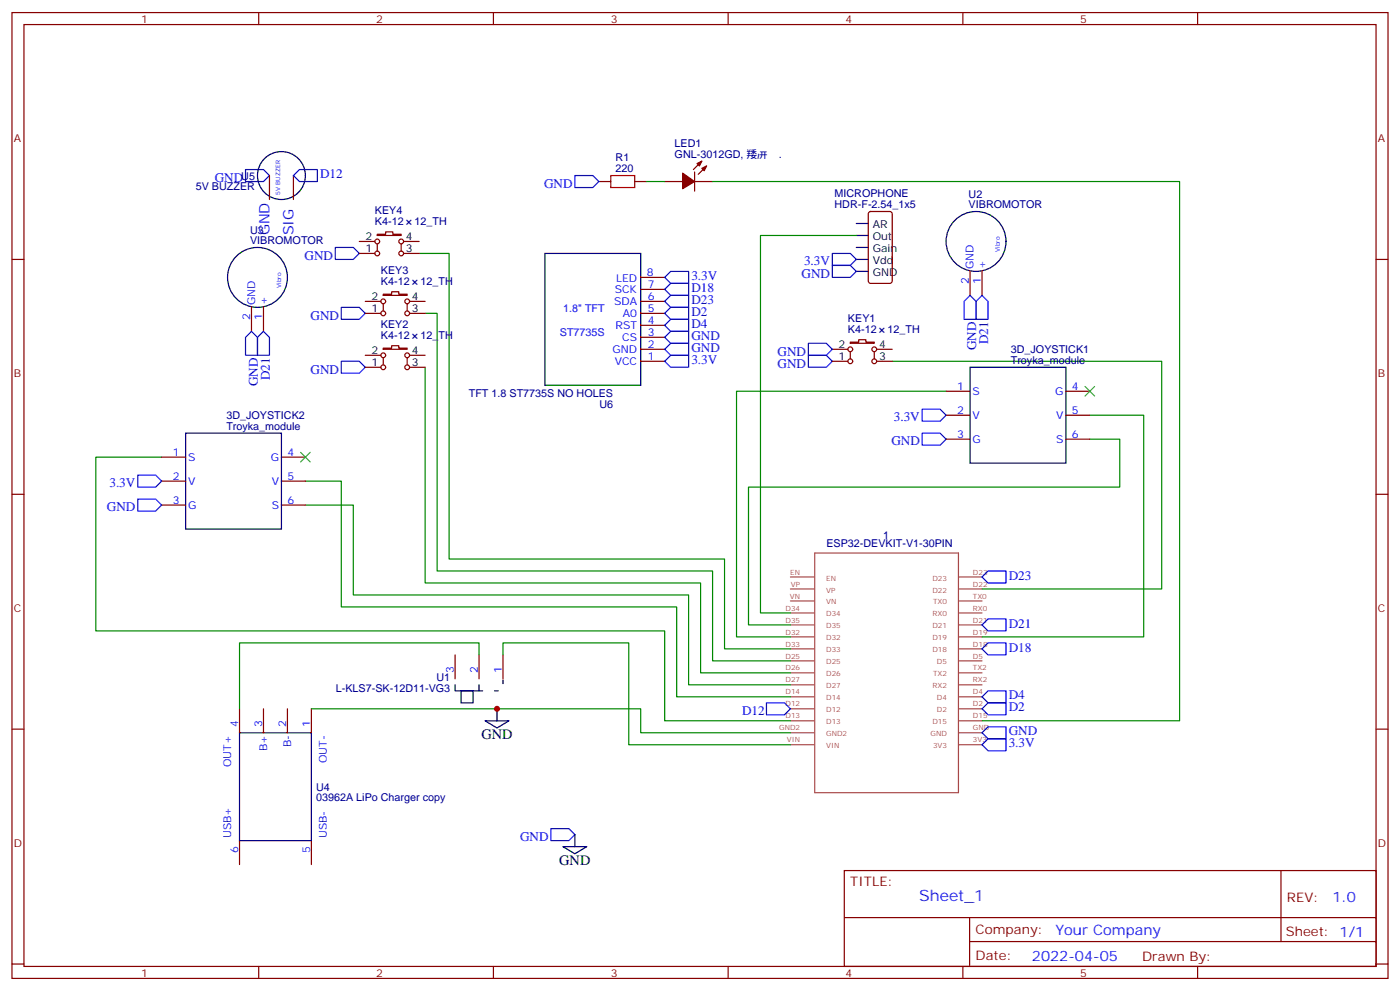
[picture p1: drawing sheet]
<svg xmlns="http://www.w3.org/2000/svg" width="412mm" height="292mm" viewBox="0 0 412 292" stroke-linecap="round" stroke-linejoin="round" font-family="sans-serif">
<g fill="none" stroke="#870000" stroke-width=".35">
<path d="M3.5 3.7h405.4v284.3h-405.4zM7.1 7.2h398.2v277.3h-398.2zM76.2 3.7v3.5M145.3 3.7v3.5M214.5 3.7v3.5M283.6 3.7v3.5M352.8 3.7v3.5M79.4 51.7v7M86.4 51.7v7M176.4 53.4h3.5M187 53.4h3.5M195.8 53.4h5.3"/>
<path d="M204.6 53.4h5.3M204.6 50.6v5.7M206.7 47.4l-2.4 2.5M208.1 48.9l-2.4 2.4M3.5 76.4h3.6M105.8 74.6h4.6M105.8 71.1h4.6M111.1 69h2.5v-.7h2.1v.7h2.5v.3h-7.1zM111.1 71.8v2.1M118.2 71.8v2.1M118.9 74.6h4.6M118.9 71.1h4.6"/>
<path d="M256 62.5l.5-.2h5.6l.7 .4v20l-.4 .7h-5.9l-.7-.4v-20zM285.8 79.9v7.1M289.3 79.9v7.1M405.3 76.4h3.6M74.1 90.5v7M77.6 90.5v7M107.6 92.3h4.6M107.6 88.7h4.6M112.9 86.6h2.5v-.7h2.1v.7h2.4v.4h-7zM112.9 89.4v2.1M119.9 89.4v2.1M120.6 92.3h4.6"/>
<path d="M120.6 88.7h4.6M188.7 92.3h7.1M188.7 88.7h7.1M188.7 99.3h7.1M188.7 85.2h7.1M188.7 95.8h7.1M188.7 81.7h7.1M107.6 108.1h4.6M107.6 104.6h4.6M112.9 102.5h2.5v-.7h2.1v.7h2.4v.3h-7zM112.9 105.3v2.1M119.9 105.3v2.1"/>
<path d="M120.6 108.1h4.6M120.6 104.6h4.6M188.7 106.4h7.1M188.7 102.8h7.1M245.2 106.4h4.6M245.2 102.8h4.6M250.5 100.7h2.4v-.7h2.2v.7h2.4v.4h-7zM250.5 103.5v2.2M257.5 103.5v2.2M258.2 106.4h4.6M258.2 102.8h4.6M278.7 115.2h7.1"/>
<path d="M314 115.2h7M47.6 134.6h7.1M82.9 134.6h7.1M278.7 122.2h7.1M278.7 129.3h7.1M314 122.2h7M314 129.3h7M3.5 145.5h3.6M47.6 141.6h7.1M47.6 148.7h7.1M82.9 141.6h7.1M82.9 148.7h7.1"/>
<path d="M405.3 145.5h3.6M134.1 192.8v7M141.1 192.8v7M148.2 192.8v7M3.5 214.7h3.6M70.6 208.7v7M77.6 208.7v7M84.7 208.7v7M91.7 208.7v7M405.3 214.7h3.6M70.6 247.5v7M91.7 247.5v7"/>
<path d="M248.7 256.3h156.6v28.2h-156.6zM377.3 256.3v20.9M248.7 270.1h156.5M285.6 277.2h119.6M285.6 270.1v14.2M3.5 283.8h3.6M76.2 284.5v3.5M145.3 284.5v3.5M214.5 284.5v3.5M283.6 284.5v3.5M352.8 284.5v3.5M405.3 283.8h3.6"/>
<circle cx="111.1" cy="74.6" r=".71"/>
<circle cx="111.1" cy="71.1" r=".71"/>
<circle cx="118.2" cy="71.1" r=".71"/>
<circle cx="118.2" cy="74.6" r=".71"/>
<circle cx="112.9" cy="92.3" r=".71"/>
<circle cx="112.9" cy="88.7" r=".71"/>
<circle cx="119.9" cy="92.3" r=".71"/>
<circle cx="119.9" cy="88.7" r=".71"/>
<circle cx="112.9" cy="104.6" r=".71"/>
<circle cx="112.9" cy="108.1" r=".71"/>
<circle cx="119.9" cy="104.6" r=".71"/>
<circle cx="119.9" cy="108.1" r=".71"/>
<circle cx="250.5" cy="106.4" r=".71"/>
<circle cx="250.5" cy="102.8" r=".71"/>
<circle cx="257.5" cy="102.8" r=".71"/>
<circle cx="257.5" cy="106.4" r=".71"/>
</g>
<g fill="none" stroke="#a64a4a" stroke-width=".35">
<path d="M232.8 176.9h7M232.8 173.4h7M232.8 169.9h7M240 162.8h42.3v70.6h-42.3zM282.3 176.9h7M282.3 173.4h7M282.3 169.9h7M232.8 198.1h7M232.8 194.6h7M232.8 191h7M232.8 187.5h7M232.8 184h7"/>
<path d="M232.8 180.4h7M282.3 198.1h7M282.3 194.6h7M282.3 191h7M282.3 187.5h7M282.3 184h7M282.3 180.4h7M232.8 219.3h7M232.8 215.7h7M232.8 212.2h7M232.8 208.7h7M232.8 205.1h7"/>
<path d="M232.8 201.6h7M282.3 219.3h7M282.3 215.7h7M282.3 212.2h7M282.3 208.7h7M282.3 205.1h7M282.3 201.6h7"/>
</g>
<g fill="#870000" stroke="#870000" stroke-width=".35">
<path d="M206.7 49.6l1.4-.7-.7 1.4z"/>
<path d="M205.3 48.2l1.4-.8-.7 1.5z"/>
<path d="M201.1 51l3.5 2.4-3.5 2.2z"/>
</g>
<path d="M179.9 51.7h7.1v3.5h-7.1z" fill="none" stroke="#a10000" stroke-width=".35"/>
<g fill="none" stroke="#008700" stroke-width=".35">
<path d="M190.5 53.4h5.3M209.9 53.4h137.6v158.8h-58.2M123.5 74.6h8.8v90h81.1v26.4h19.4M252.2 69.3h-28.2v111.1h8.8M125.2 92.3h3.6v75.8h81.1v26.5h22.9M125.2 108.1v63.5h81.2v26.5h26.4M262.8 106.4h79.4v67h-52.9M278.7 115.2h-61.7v72.3h15.8M47.6 134.6h-19.4v51.1h167.6v26.5h37M321 129.3h8.8v14.1h-109.3v40.6h12.3M321 122.2h15.9v65.3h-47.6M90 141.6h10.5v37.1h98.8v26.4h33.5"/>
<path d="M90 148.7h14.1v26.5h98.7v26.4h30M141.1 192.8v-3.5h-70.5v19.4M148.2 192.8v-3.5h37v30h47.6M91.7 208.7h97v7h44.1"/>
</g>
<g fill="none" stroke="#000" stroke-width=".35">
<path d="M160.5 74.6h28.2v38.8h-28.2zM252.2 65.8h3.6M252.2 69.3h3.6M252.2 72.8h3.6M252.2 76.4h3.6M252.2 79.9h3.6M285.8 108.1h28.2v28.2h-28.2zM54.7 127.5h28.2v28.3h-28.2zM70.6 215.7h21.1v31.8h-21.1zM134.1 201.6v1.8h7v-1.8M135.8 203.4h3.5v3.5h-3.5zM142.9 212.2h7l-3.5 2.1z"/>
<path d="M146.4 208.7v3.5M165.8 249.2h7.1l-3.6 2.2zM169.3 245.7v3.5"/>
<circle cx="82.9" cy="51.7" r="7.1"/>
<circle cx="287.5" cy="71.1" r="8.8"/>
<circle cx="75.8" cy="81.7" r="8.8"/>
</g>
<g fill="none" stroke="#00f" stroke-width=".35">
<path d="M72.3 49.9h5.3l1.8 1.8-1.8 1.7h-5.3zM86.4 51.7l1.8-1.8h5.3v3.5h-5.3zM169.3 51.7h5.3l1.8 1.7-1.8 1.8h-5.3zM98.8 72.8h5.3l1.7 1.8-1.7 1.8h-5.3zM245.2 74.6h5.3l1.7 1.8-1.7 1.7h-5.3zM245.2 78.1h5.3l1.7 1.8-1.7 1.8h-5.3zM74.1 97.5l1.7 1.8v5.3h-3.5v-5.3zM77.6 97.5l1.8 1.8v5.3h-3.6v-5.3zM100.5 90.5h5.3l1.8 1.8-1.8 1.7h-5.3zM195.8 81.7l1.8-1.8h5.2v3.5h-5.2zM195.8 99.3l1.8-1.8h5.2v3.6h-5.2zM195.8 95.8l1.8-1.8h5.2v3.5h-5.2z"/>
<path d="M195.8 92.3l1.8-1.8h5.2v3.5h-5.2zM195.8 88.7l1.8-1.7h5.2v3.5h-5.2zM195.8 85.2l1.8-1.8h5.2v3.6h-5.2zM285.8 87l1.7 1.7v5.3h-3.5v-5.3zM289.3 87l1.7 1.7v5.3h-3.5v-5.3zM100.5 106.4h5.3l1.8 1.7-1.8 1.8h-5.3zM195.8 102.8l1.8-1.7h5.2v3.5h-5.2zM195.8 106.4l1.8-1.8h5.2v3.5h-5.2zM238.1 104.6h5.3l1.8 1.8-1.8 1.7h-5.3zM238.1 101.1h5.3l1.8 1.7-1.8 1.8h-5.3zM40.6 139.9h5.3l1.7 1.7-1.7 1.8h-5.3zM271.6 120.5h5.3l1.8 1.7-1.8 1.8h-5.3z"/>
<path d="M271.6 127.5h5.3l1.8 1.8-1.8 1.8h-5.3zM40.6 146.9h5.3l1.7 1.8-1.7 1.8h-5.3zM291 168.1h5.3v3.5h-5.3l-1.7-1.7zM289.3 184l1.7-1.8h5.3v3.5h-5.3zM289.3 191l1.7-1.7h5.3v3.5h-5.3zM225.8 206.9h5.3l1.7 1.8-1.7 1.7h-5.3zM289.3 219.3l1.7-1.8h5.3v3.5h-5.3zM289.3 215.7l1.7-1.7h5.3v3.5h-5.3zM291 206.9h5.3v3.5h-5.3l-1.7-1.7zM291 203.4h5.3v3.5h-5.3l-1.7-1.8zM162.3 243.9h5.3l1.7 1.8-1.7 1.8h-5.3z"/>
</g>
<path d="M319.6 113.8l2.8 2.8M322.4 113.8l-2.8 2.8M88.5 133.2l2.9 2.8M91.4 133.2l-2.9 2.8" fill="none" stroke="#3c3" stroke-width=".35"/>
<path d="M141.1 203.4h7.1v-3.6" fill="none" stroke="#000" stroke-width=".35" stroke-dasharray="1.1 3.5"/>
<circle cx="146.4" cy="208.7" r=".88" fill="#c00"/>
<text font-size="4.6" fill="#00f" x="270.8" y="265.3">Sheet_1</text>
<g font-size="4.2" fill="#00f">
<text x="79.4" y="69.3" transform="rotate(-90 79.4 69.3)">GND</text>
<text x="86.4" y="69.3" transform="rotate(-90 86.4 69.3)">SIG</text>
<text x="392.5" y="265.6">1.0</text>
<text x="310.9" y="275.1">Your Company</text>
<text x="304" y="282.9">2022-04-05</text>
</g>
<g font-size="4.2">
<text x="141.8" y="217.5">GND</text>
<text x="164.7" y="254.5">GND</text>
</g>
<g font-size="3.9" fill="#00f">
<text x="63.3" y="53.5">GND</text>
<text x="94.3" y="52.5">D12</text>
<text x="160.3" y="55.3">GND</text>
<text x="89.7" y="76.5">GND</text>
<text x="203.7" y="82.5">3.3V</text>
<text x="236.1" y="81.7">GND</text>
<text x="236.8" y="78.1">3.3V</text>
<text x="203.7" y="89.5">D23</text>
<text x="203.7" y="86">D18</text>
<text x="91.5" y="94.1">GND</text>
<text x="203.7" y="93">D2</text>
<text x="203.7" y="100.1">GND</text>
<text x="203.7" y="96.6">D4</text>
<text x="291.1" y="101.3" transform="rotate(-90 291.1 101.3)">D21</text>
<text x="203.7" y="103.6">GND</text>
<text x="203.7" y="107.2">3.3V</text>
<text x="229.1" y="104.7">GND</text>
<text x="287.6" y="103.1" transform="rotate(-90 287.6 103.1)">GND</text>
<text x="75.9" y="113.7" transform="rotate(-90 75.9 113.7)">GND</text>
<text x="79.5" y="111.9" transform="rotate(-90 79.5 111.9)">D21</text>
<text x="91.5" y="110">GND</text>
<text x="229.1" y="108.2">GND</text>
<text x="263.3" y="124">3.3V</text>
<text x="262.6" y="131.1">GND</text>
<text x="32.2" y="143.4">3.3V</text>
<text x="31.5" y="150.5">GND</text>
<text x="297.1" y="170.6">D23</text>
<text x="297.1" y="184.7">D21</text>
<text x="297.1" y="191.8">D18</text>
<text x="297.1" y="209.4">D2</text>
<text x="297.1" y="205.9">D4</text>
<text x="218.6" y="210.4">D12</text>
<text x="297.1" y="220">3.3V</text>
<text x="297.1" y="216.5">GND</text>
<text x="153.2" y="247.6">GND</text>
</g>
<g font-size="3.9" fill="#800">
<text x="250.5" y="260.9">TITLE:</text>
<text x="379.1" y="265.6">REV:</text>
<text x="287.4" y="275.1">Company:</text>
<text x="378.7" y="275.7">Sheet: 1/1</text>
<text x="287.4" y="282.8">Date:</text>
<text x="336.4" y="282.8">Drawn By:</text>
</g>
<g font-size="3.2" fill="#800">
<text x="41.6" y="6.7">1</text>
<text x="110.8" y="6.7">2</text>
<text x="179.9" y="6.7">3</text>
<text x="249.1" y="6.7">4</text>
<text x="318.2" y="6.7">5</text>
<text x="4.1" y="41.8">A</text>
<text x="405.9" y="41.8">A</text>
<text x="4.1" y="110.9">B</text>
<text x="405.9" y="110.9">B</text>
<text x="4.1" y="180.1">C</text>
<text x="405.9" y="180.1">C</text>
<text x="4.1" y="249.2">D</text>
<text x="405.9" y="249.2">D</text>
<text x="41.6" y="287.5">1</text>
<text x="110.8" y="287.5">2</text>
<text x="179.9" y="287.5">3</text>
<text x="249.1" y="287.5">4</text>
<text x="318.2" y="287.5">5</text>
</g>
<g font-size="3.2" fill="#000080">
<text x="181.3" y="47.5">R1</text>
<text x="198.7" y="46.4">GNL-3012GD, 䍴㕃뀀.</text>
<text x="198.7" y="43.2">LED1</text>
<text x="71.1" y="52.9">U5</text>
<text x="181.3" y="50.6">220</text>
<text x="57.7" y="56">5V BUZZER</text>
<text x="245.8" y="58.1">MICROPHONE</text>
<text x="285.3" y="58.2">U2</text>
<text x="110.4" y="63.1">KEY4</text>
<text x="245.8" y="61.2">HDR-F-2.54_1x5</text>
<text x="285.3" y="61.2">VIBROMOTOR</text>
<text x="73.7" y="71.8">VIBROMOTOR</text>
<text x="73.7" y="68.8">U3</text>
<text x="110.4" y="66.3">K4-12</text>
<text x="122.1" y="66.3">12_TH</text>
<text x="112.2" y="84">K4-12</text>
<text x="112.2" y="80.8">KEY3</text>
<text x="123.9" y="84">12_TH</text>
<text x="249.8" y="94.9">KEY1</text>
<text x="112.2" y="99.8">K4-12</text>
<text x="112.2" y="96.7">KEY2</text>
<text x="123.9" y="99.8">12_TH</text>
<text x="249.8" y="98.1">K4-12</text>
<text x="261.4" y="98.1">12_TH</text>
<text x="297.8" y="107.1">Troyka_module</text>
<text x="297.8" y="103.8">3D_JOYSTICK1</text>
<text x="138.1" y="116.9">TFT 1.8 ST7735S NO HOLES</text>
<text x="66.7" y="123.2">3D_JOYSTICK2</text>
<text x="176.6" y="120.1">U6</text>
<text x="66.7" y="126.5">Troyka_module</text>
<text x="243.4" y="161">ESP32-DEVKIT-V1-30PIN</text>
<text x="260.1" y="158.7">1</text>
<text x="98.9" y="203.7">L-KLS7-SK-12D11-VG3</text>
<text x="128.6" y="200.6">U1</text>
<text x="93.1" y="232.9">U4</text>
<text x="93.1" y="235.9">03962A LiPo Charger copy</text>
</g>
<g font-size="3.2">
<text x="107.7" y="70.7">2</text>
<text x="119.6" y="70.7">4</text>
<text x="257.1" y="67.2">AR</text>
<text x="257.1" y="70.7">Out</text>
<text x="107.7" y="74.3">1</text>
<text x="119.6" y="74.3">3</text>
<text x="257.1" y="74.3">Gain</text>
<text x="257.1" y="77.8">Vdd</text>
<text x="257.1" y="81.3">GND</text>
<text x="109.5" y="88.4">2</text>
<text x="121.4" y="88.4">4</text>
<text x="109.5" y="91.9">1</text>
<text x="121.4" y="91.9">3</text>
<text x="109.5" y="107.8">1</text>
<text x="109.5" y="104.2">2</text>
<text x="121.4" y="107.8">3</text>
<text x="121.4" y="104.2">4</text>
<text x="247" y="106">1</text>
<text x="247" y="102.5">2</text>
<text x="258.9" y="106">3</text>
<text x="258.9" y="102.5">4</text>
</g>
<g font-size="3.2" fill="#00f">
<text x="181.5" y="83.1">LED</text>
<text x="190.5" y="81.3">8</text>
<text x="285.4" y="83.7" transform="rotate(-90 285.4 83.7)">2</text>
<text x="286.8" y="79.2" transform="rotate(-90 286.8 79.2)">GND</text>
<text x="288.9" y="83.7" transform="rotate(-90 288.9 83.7)">1</text>
<text x="290.3" y="79.2" transform="rotate(-90 290.3 79.2)">+</text>
<text x="75.1" y="89.8" transform="rotate(-90 75.1 89.8)">GND</text>
<text x="78.7" y="89.8" transform="rotate(-90 78.7 89.8)">+</text>
<text x="180.9" y="89.8">SDA</text>
<text x="181.1" y="86.3">SCK</text>
<text x="190.9" y="84.8">7</text>
<text x="190.9" y="88.4">6</text>
<text x="73.7" y="94.3" transform="rotate(-90 73.7 94.3)">2</text>
<text x="77.3" y="94.3" transform="rotate(-90 77.3 94.3)">1</text>
<text x="165.9" y="91.8">1.8&quot; TFT</text>
<text x="183.5" y="93.3">A0</text>
<text x="190.9" y="91.9">5</text>
<text x="190.9" y="95.4">4</text>
<text x="164.9" y="98.8">ST7735S</text>
<text x="181.3" y="96.8">RST</text>
<text x="183.3" y="100.4">CS</text>
<text x="190.9" y="99">3</text>
<text x="180.4" y="103.9">GND</text>
<text x="181.1" y="107.4">VCC</text>
<text x="190.9" y="106">1</text>
<text x="190.9" y="102.5">2</text>
<text x="282" y="114.8">1</text>
<text x="286.5" y="116.2">S</text>
<text x="310.8" y="116.2">G</text>
<text x="315.7" y="114.8">4</text>
<text x="282" y="121.9">2</text>
<text x="286.5" y="123.3">V</text>
<text x="311.1" y="123.3">V</text>
<text x="315.7" y="121.9">5</text>
<text x="282" y="128.9">3</text>
<text x="286.5" y="130.4">G</text>
<text x="311.1" y="130.4">S</text>
<text x="315.7" y="128.9">6</text>
<text x="50.9" y="134.2">1</text>
<text x="55.4" y="135.6">S</text>
<text x="79.7" y="135.6">G</text>
<text x="84.7" y="134.2">4</text>
<text x="50.9" y="141.3">2</text>
<text x="55.4" y="142.7">V</text>
<text x="80" y="142.7">V</text>
<text x="84.7" y="141.3">5</text>
<text x="50.9" y="148.3">3</text>
<text x="55.4" y="149.8">G</text>
<text x="80" y="149.8">S</text>
<text x="84.7" y="148.3">6</text>
<text x="133.7" y="198.1" transform="rotate(-90 133.7 198.1)">3</text>
<text x="140.8" y="198.1" transform="rotate(-90 140.8 198.1)">2</text>
<text x="147.8" y="198.1" transform="rotate(-90 147.8 198.1)">1</text>
<text x="70.2" y="214" transform="rotate(-90 70.2 214)">4</text>
<text x="77.3" y="214" transform="rotate(-90 77.3 214)">3</text>
<text x="84.3" y="214" transform="rotate(-90 84.3 214)">2</text>
<text x="91.4" y="214" transform="rotate(-90 91.4 214)">1</text>
<text x="78.7" y="221.2" transform="rotate(-90 78.7 221.2)">B+</text>
<text x="85.7" y="220" transform="rotate(-90 85.7 220)">B-</text>
<text x="68.1" y="225.8" transform="rotate(-90 68.1 225.8)">OUT+</text>
<text x="96.3" y="224.6" transform="rotate(-90 96.3 224.6)">OUT-</text>
<text x="68.1" y="246.8" transform="rotate(-90 68.1 246.8)">USB+</text>
<text x="70.2" y="251.3" transform="rotate(-90 70.2 251.3)">6</text>
<text x="91.4" y="251.3" transform="rotate(-90 91.4 251.3)">5</text>
<text x="96.3" y="246.8" transform="rotate(-90 96.3 246.8)">USB-</text>
</g>
<g font-size="2.1" fill="#a54b4b">
<text x="232.8" y="169.2">EN</text>
<text x="233" y="172.7">VP</text>
<text x="243.4" y="170.9">EN</text>
<text x="274.7" y="170.9">D23</text>
<text x="286.6" y="172.7">D22</text>
<text x="286.6" y="169.2">D23</text>
<text x="231.4" y="179.8">D34</text>
<text x="232.7" y="176.2">VN</text>
<text x="243.4" y="178">VN</text>
<text x="243.4" y="174.4">VP</text>
<text x="274.7" y="174.4">D22</text>
<text x="274.9" y="178">TX0</text>
<text x="286.6" y="179.8">RX0</text>
<text x="286.6" y="176.2">TX0</text>
<text x="231.4" y="183.3">D35</text>
<text x="243.4" y="185">D35</text>
<text x="243.4" y="181.5">D34</text>
<text x="274.7" y="185">D21</text>
<text x="274.7" y="181.5">RX0</text>
<text x="286.6" y="183.3">D21</text>
<text x="231.4" y="190.3">D33</text>
<text x="231.4" y="186.8">D32</text>
<text x="243.4" y="188.5">D32</text>
<text x="274.7" y="188.5">D19</text>
<text x="286.6" y="190.3">D18</text>
<text x="286.6" y="186.8">D19</text>
<text x="231.4" y="197.4">D26</text>
<text x="231.4" y="193.9">D25</text>
<text x="243.4" y="195.6">D25</text>
<text x="243.4" y="192.1">D33</text>
<text x="274.7" y="192.1">D18</text>
<text x="276" y="195.6">D5</text>
<text x="286.6" y="197.4">TX2</text>
<text x="286.6" y="193.9">D5</text>
<text x="231.4" y="200.9">D27</text>
<text x="243.4" y="202.7">D27</text>
<text x="243.4" y="199.1">D26</text>
<text x="274.7" y="202.7">RX2</text>
<text x="274.9" y="199.1">TX2</text>
<text x="286.6" y="200.9">RX2</text>
<text x="231.4" y="208">D12</text>
<text x="231.4" y="204.4">D14</text>
<text x="243.4" y="209.7">D12</text>
<text x="243.4" y="206.2">D14</text>
<text x="276" y="209.7">D2</text>
<text x="276" y="206.2">D4</text>
<text x="286.6" y="208">D2</text>
<text x="286.6" y="204.4">D4</text>
<text x="229.5" y="215">GND2</text>
<text x="231.4" y="211.5">D13</text>
<text x="243.4" y="213.2">D13</text>
<text x="274.7" y="213.2">D15</text>
<text x="286.6" y="215">GND</text>
<text x="286.6" y="211.5">D15</text>
<text x="231.8" y="218.6">VIN</text>
<text x="243.4" y="220.3">VIN</text>
<text x="243.4" y="216.8">GND2</text>
<text x="274.1" y="216.8">GND</text>
<text x="274.8" y="220.3">3V3</text>
<text x="286.6" y="218.6">3V3</text>
</g>
<g font-size="1.8" fill="#00f">
<text x="82.5" y="57.3" transform="rotate(-90 82.5 57.3)">5V BUZZER</text>
<text x="294.5" y="74.2" transform="rotate(-90 294.5 74.2)">Vibro</text>
<text x="82.8" y="84.8" transform="rotate(-90 82.8 84.8)">Vibro</text>
</g>
</svg>
